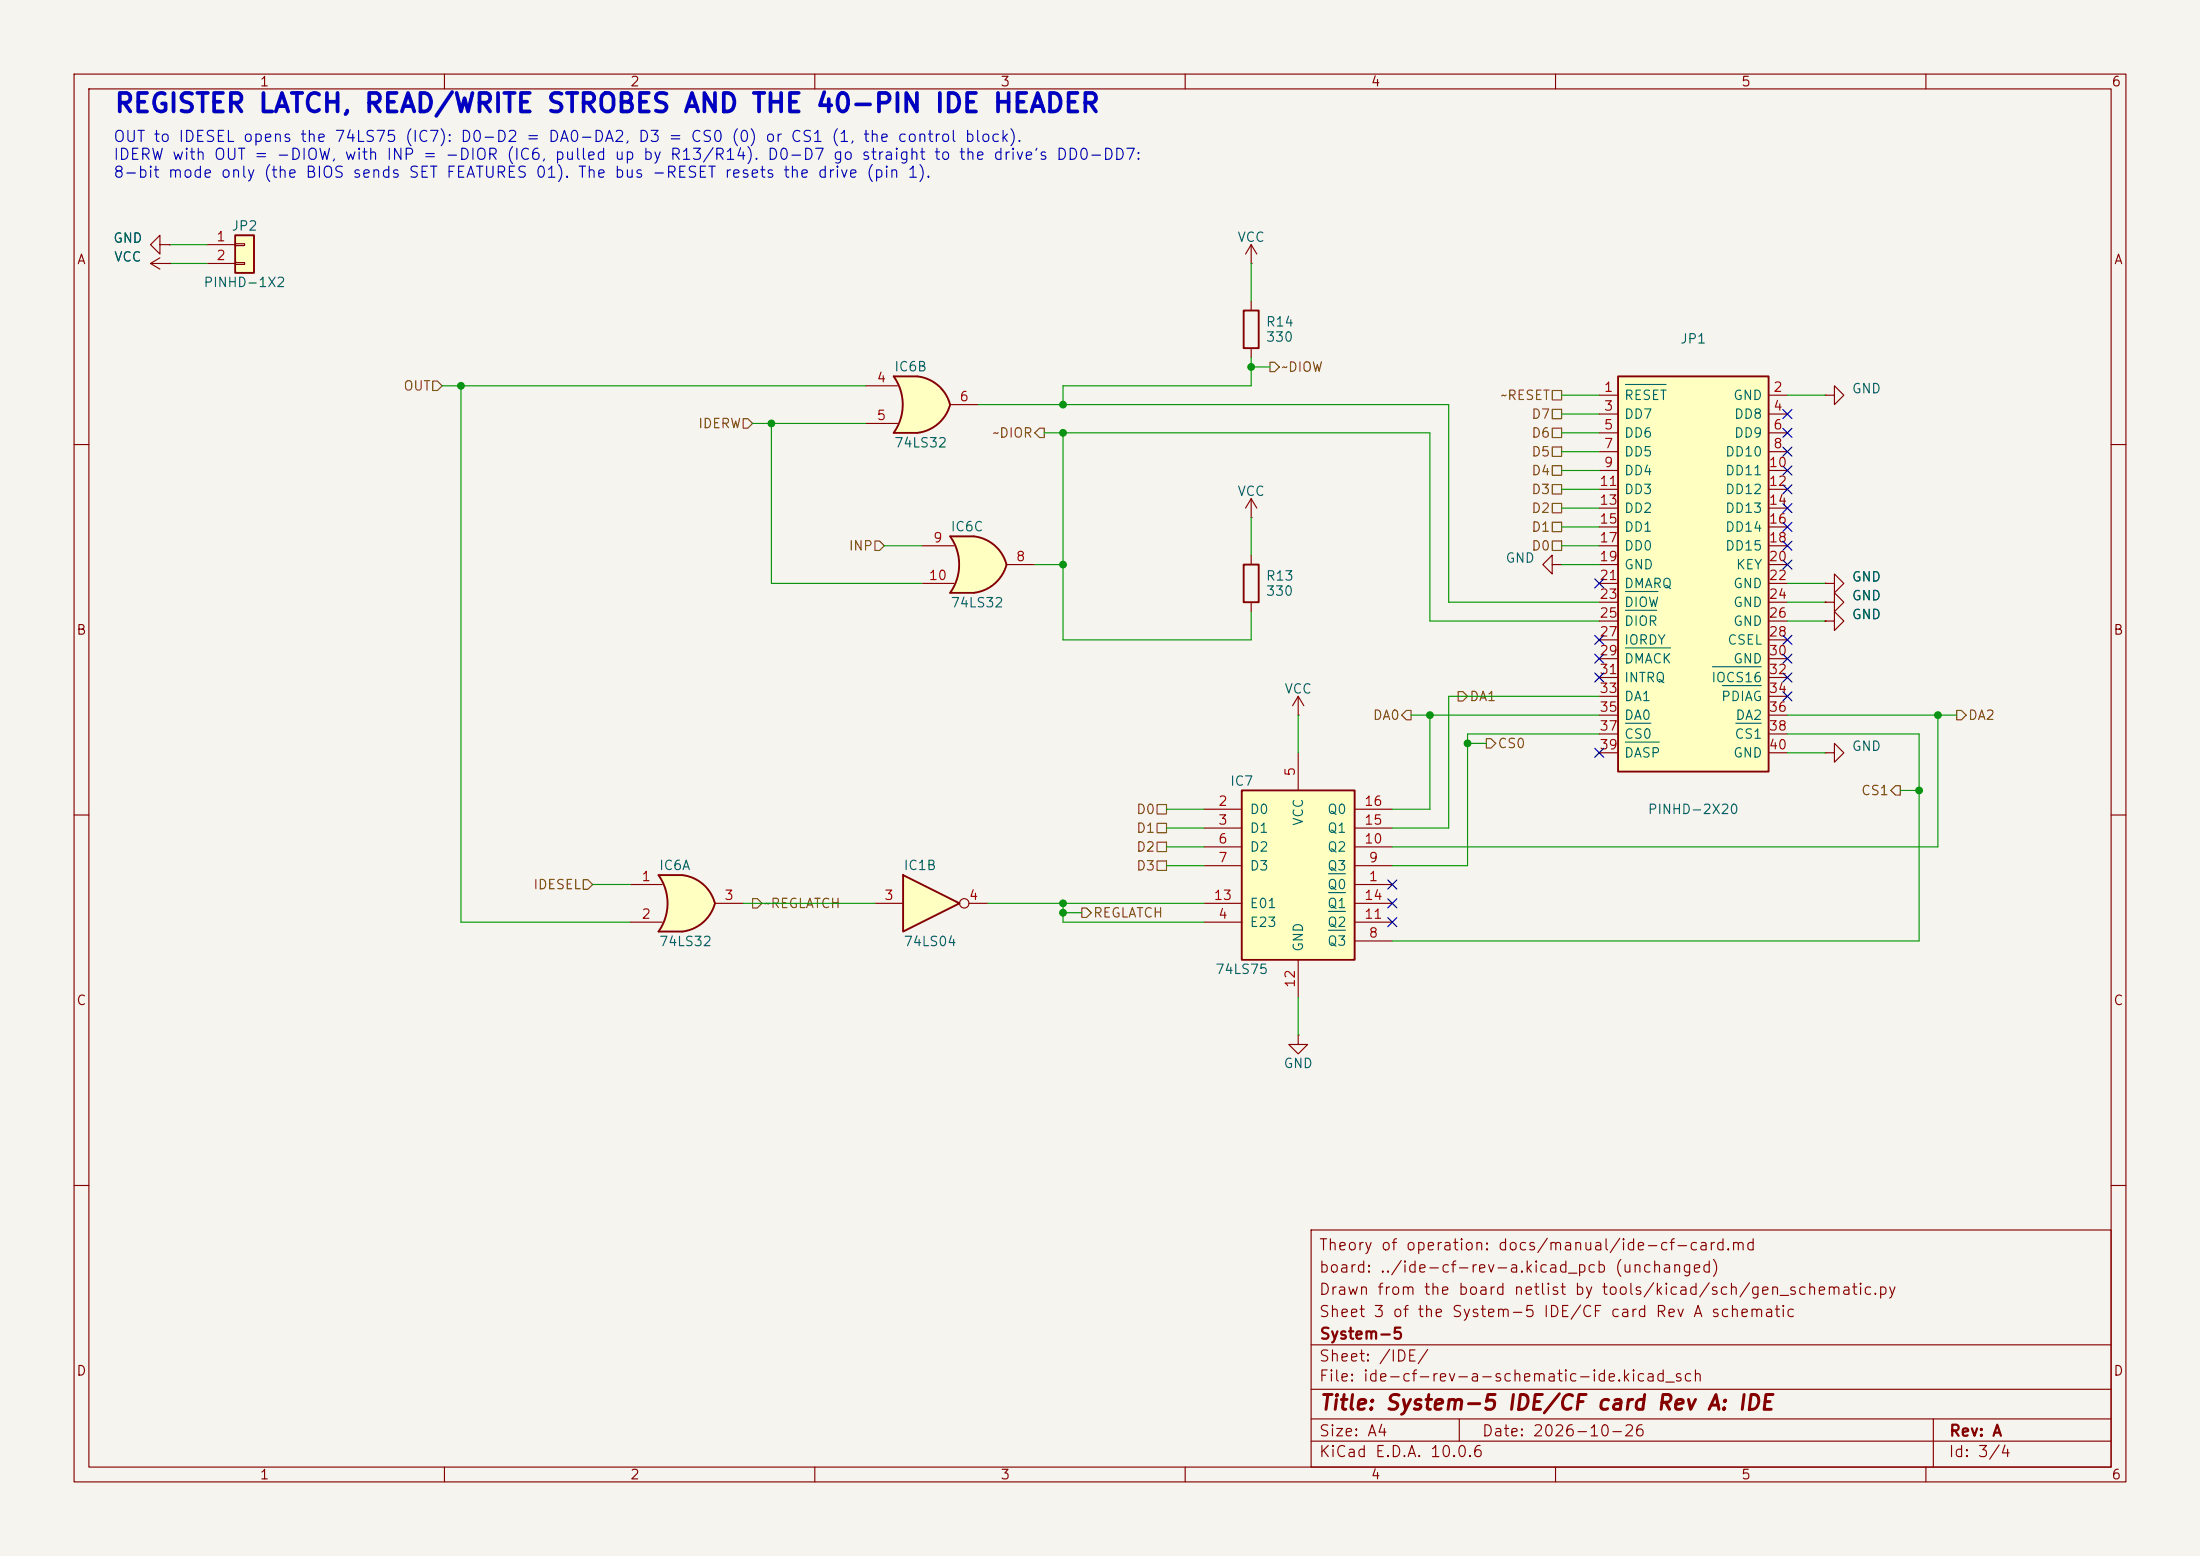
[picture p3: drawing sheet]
<svg xmlns="http://www.w3.org/2000/svg" width="297mm" height="210mm" viewBox="0 0 297 210" stroke-linecap="round" stroke-linejoin="round" font-family="sans-serif">
<path d="M0 0h297v210h-297z" fill="#f5f4ef" stroke="#f5f4ef" stroke-width=".14"/>
<g fill="none" stroke="#840000" stroke-width=".15">
<path d="M10 10h277v190h-277zM12 12h273v186h-273zM60 10v2M110 10v2M160 10v2M210 10v2M260 10v2M10 60h2M285 60h2M10 110h2M285 110h2M10 160h2"/>
<path d="M177 166h108v32h-108zM285 160h2M60 198v2M110 198v2M160 198v2M177 194.5h108M177 191.5h108M177 187.5h108M177 181.5h108M197 191.5v3M210 198v2M260 198v2"/>
<path d="M261 191.5v6.5"/>
</g>
<path d="M167.6 106.7h15.3v22.8h-15.3z" fill="#ffffc2"/>
<path d="M167.6 106.7h15.3v22.8h-15.3z" fill="none" stroke="#840000" stroke-width=".25"/>
<g fill="none" stroke="#840000" stroke-width=".15">
<path d="M162.6 109.2h5M162.6 111.8h5M162.6 114.3h5M162.6 116.8h5M175.3 101.6v5.1M182.9 119.4h5.1M182.9 109.2h5.1M182.9 111.8h5.1M182.9 114.3h5.1M182.9 116.8h5.1M162.6 124.5h5M162.6 121.9h5"/>
<path d="M175.3 129.5v5.1M182.9 124.5h5.1M182.9 127h5.1M182.9 121.9h5.1"/>
</g>
<path d="M179.4 117.9h2.2M179.4 125.6h2.2M179.4 123h2.2M179.4 120.5h2.2" fill="none" stroke="#006464" stroke-width=".15"/>
<path d="M218.4 50.8h20.4v53.3h-20.4z" fill="#ffffc2"/>
<path d="M218.4 50.8h20.4v53.3h-20.4z" fill="none" stroke="#840000" stroke-width=".25"/>
<g fill="none" stroke="#840000" stroke-width=".15">
<path d="M215.9 53.3h2.5M215.9 55.9h2.5M215.9 58.4h2.5M238.8 53.3h2.5M238.8 55.9h2.5M238.8 58.4h2.5M246.4 53.3h1.2v-1.2l1.3 1.2-1.3 1.3v-1.3M246.4 53.3h.1M215.9 61h2.5M215.9 63.5h2.5M215.9 66h2.5M215.9 68.6h2.5"/>
<path d="M215.9 71.1h2.5M215.9 73.7h2.5M215.9 76.2h2.5M215.9 78.7h2.5M238.8 61h2.5M238.8 63.5h2.5M238.8 66h2.5M238.8 68.6h2.5M238.8 71.1h2.5M238.8 73.7h2.5M238.8 76.2h2.5M238.8 78.7h2.5"/>
<path d="M246.4 78.7h1.2v-1.2l1.3 1.2-1.3 1.3v-1.3M246.4 78.7h.1M215.9 81.3h2.5M215.9 83.8h2.5M215.9 86.4h2.5M215.9 88.9h2.5M215.9 91.4h2.5M215.9 94h2.5M215.9 96.5h2.5M215.9 99.1h2.5M238.8 81.3h2.5M238.8 83.8h2.5"/>
<path d="M238.8 86.4h2.5M238.8 88.9h2.5M238.8 91.4h2.5M238.8 94h2.5M238.8 96.5h2.5M238.8 99.1h2.5M215.9 101.6h2.5M238.8 101.6h2.5"/>
</g>
<path d="M219.4 51.9h5.5M219.4 79.8h4.4M219.4 82.4h4.3M219.4 87.5h6.1M219.4 97.6h3.5M231.2 90h6.6M232.5 92.5h5.3M234.3 97.6h3.5M219.4 100.2h4.6" fill="none" stroke="#006464" stroke-width=".15"/>
<path d="M88.9 118.1h3.2M88.9 125.7h3.2" fill="none" stroke="#ffffc2" stroke-width=".14"/>
<g fill="#ffffc2" stroke="#ffffc2" stroke-width=".14">
<path d="M91.5 120.6l5 1.3a5.2 5.2 0 0 1-4.4 3.8z"/>
<path d="M92.1 118.1a5.1 5.1 0 0 1 4.4 3.8l-5 1.3z"/>
</g>
<path d="M88.9 118.1h3.2v7.6h-3.2a6.7 6.7 0 0 0 0-7.6z" fill="#ffffc2"/>
<path d="M92.1 118.1h-3.2a6.6 6.6 0 0 1 0 7.6h3.2M92.1 118.1a5.2 5.2 0 0 1 4.4 3.8 5.2 5.2 0 0 1-4.4 3.8" fill="none" stroke="#840000" stroke-width=".25"/>
<path d="M85.1 119.4h4.3M85.1 124.5h4.3M96.5 121.9h3.8" fill="none" stroke="#840000" stroke-width=".15"/>
<path d="M121.9 118.1l7.6 3.8-7.6 3.8z" fill="#ffffc2"/>
<path d="M121.9 118.1l7.6 3.8-7.6 3.8z" fill="none" stroke="#840000" stroke-width=".25"/>
<g fill="none" stroke="#840000" stroke-width=".15">
<path d="M168.9 69.9h.1M168.9 67.3l-.8 1.3M168.9 67.3l.8 1.3M168.9 67.3v2.6M118.1 121.9h3.8M130.8 121.9h2.5"/>
<circle cx="130.2" cy="121.9" r=".63"/>
</g>
<path d="M31.7 31.8h2.6v5h-2.6z" fill="#ffffc2"/>
<path d="M31.7 31.8h2.6v5h-2.6zM167.9 41.9h2v5.1h-2zM167.9 76.2h2v5.1h-2z" fill="none" stroke="#840000" stroke-width=".25"/>
<g fill="none" stroke="#840000" stroke-width=".15">
<path d="M20.3 35.6h2.6M20.3 35.6l1.3 .7M21.6 33v-1.2l-1.3 1.2 1.3 1.3v-1.3h1.3M21.6 34.8l-1.3 .8M22.9 35.6h.1M22.9 33h.1M27.9 33h3.8M27.9 35.6h3.8M31.7 32.9h1.3v.2h-1.3zM31.7 35.4h1.3v.3h-1.3zM168.9 35.6h.1M168.9 33l-.8 1.3"/>
<path d="M168.9 33l.8 1.3M168.9 33v2.6M168.9 40.6v1.3M168.9 47v1.3M168.9 74.9v1.3M209.5 76.2v-1.3l-1.2 1.3 1.2 1.3v-1.3h1.3M210.8 76.2h.1M168.9 81.3v1.3M175.3 96.5h.1M175.3 94l-.8 1.3M175.3 94l.7 1.3M175.3 94v2.5"/>
<path d="M246.4 81.3h1.2v-1.3l1.3 1.3-1.3 1.3v-1.3M246.4 81.3h.1M246.4 83.8h1.2v-1.2l1.3 1.2-1.3 1.3v-1.3M246.4 83.8h.1M246.4 101.6h1.2v-1.3l1.3 1.3-1.3 1.3v-1.3M246.4 101.6h.1"/>
</g>
<path d="M128.3 72.4h3.1M128.3 80h3.1" fill="none" stroke="#ffffc2" stroke-width=".14"/>
<g fill="#ffffc2" stroke="#ffffc2" stroke-width=".14">
<path d="M130.9 74.8l5 1.4a5.2 5.2 0 0 1-4.4 3.8z"/>
<path d="M131.5 72.4a5.1 5.1 0 0 1 4.4 3.8l-5 1.3z"/>
</g>
<path d="M128.3 72.4h3.1v7.6h-3.1a6.7 6.7 0 0 0 0-7.6z" fill="#ffffc2"/>
<path d="M128.3 72.4h3.1a5.1 5.1 0 0 1 4.5 3.8 5.2 5.2 0 0 1-4.4 3.8h-3.2a6.6 6.6 0 0 0 0-7.6z" fill="none" stroke="#840000" stroke-width=".25"/>
<path d="M124.5 73.7h4.3M124.5 78.7h4.3M135.9 76.2h3.8" fill="none" stroke="#840000" stroke-width=".15"/>
<path d="M120.6 50.8h3.2M120.6 58.4h3.2" fill="none" stroke="#ffffc2" stroke-width=".14"/>
<g fill="#ffffc2" stroke="#ffffc2" stroke-width=".14">
<path d="M123.2 53.3l5.1 1.3a5.2 5.2 0 0 1-4.4 3.8z"/>
<path d="M123.9 50.8a5.1 5.1 0 0 1 4.4 3.8l-5 1.3z"/>
</g>
<path d="M120.6 50.8h3.2v7.6h-3.2a6.7 6.7 0 0 0 0-7.6z" fill="#ffffc2"/>
<path d="M123.8 50.8h-3.2a6.6 6.6 0 0 1 0 7.6h3.2M123.9 50.8a5.1 5.1 0 0 1 4.4 3.8M128.3 54.6a5.2 5.2 0 0 1-4.4 3.8" fill="none" stroke="#840000" stroke-width=".25"/>
<path d="M22.9 35.6h.1M22.9 33h.1M116.8 52.1h4.4M116.8 57.2h4.4M128.3 54.6h3.8M246.4 78.7h.1M246.4 81.3h.1M246.4 83.8h.1M175.3 139.7v1.3h1.2l-1.2 1.2-1.3-1.2h1.3M175.3 139.7h.1" fill="none" stroke="#840000" stroke-width=".15"/>
<g fill="none" stroke="#725600" stroke-width=".15">
<path d="M58.4 51.4h.7l.6 .7-.6 .6h-.7zM100.3 56.5h.7l.6 .7-.6 .6h-.7zM140.3 57.8h.7v1.3h-.7l-.6-.7zM171.4 48.9h.7l.6 .6-.6 .7h-.7zM209.5 52.7h1.3v1.3h-1.3zM209.5 55.2h1.3v1.3h-1.3zM209.5 57.8h1.3v1.3h-1.3zM118.1 73h.6l.7 .7-.7 .6h-.6zM209.5 70.5h1.3v1.3h-1.3zM209.5 73h1.3v1.3h-1.3zM209.5 60.3h1.3v1.3h-1.3zM209.5 62.9h1.3v1.2h-1.3z"/>
<path d="M209.5 65.4h1.3v1.3h-1.3zM209.5 67.9h1.3v1.3h-1.3zM189.9 95.9h.6v1.3h-.6l-.7-.7zM196.8 93.3h.7l.6 .7-.6 .6h-.7zM200.7 99.7h.6l.6 .6-.6 .7h-.6zM264.2 95.9h.6l.6 .6-.6 .7h-.6zM78.7 118.7h.7l.6 .7-.6 .6h-.7zM156.2 108.6h1.3v1.3h-1.3zM156.2 116.2h1.3v1.3h-1.3zM156.2 113.7h1.3v1.2h-1.3zM156.2 111.1h1.3v1.3h-1.3zM255.9 106h.6v1.3h-.6l-.6-.6z"/>
<path d="M101.6 121.3h.6l.7 .6-.7 .7h-.6zM146 122.6h.7l.6 .6-.6 .6h-.7z"/>
</g>
<g fill="none" stroke="#009600" stroke-width=".15">
<path d="M22.9 33h5M22.9 35.6h5M168.9 35.6v5M59.7 52.1h57.1M62.2 52.1v72.4h22.9M101.6 57.2h15.2M104.1 57.2v21.5h20.4M132.1 54.6h63.5v26.7h20.3M141 58.4h52v25.4h22.9M143.5 58.4v28h25.4v-3.8M168.9 48.3v3.8h-25.4v2.5M168.9 49.5h2.5"/>
<path d="M210.8 53.3h5.1M210.8 58.4h5.1M210.8 55.9h5.1M241.3 53.3h5.1M119.4 73.7h5.1M139.7 76.2h3.8M168.9 69.9v5M210.8 73.7h5.1M210.8 71.1h5.1M210.8 68.6h5.1M210.8 66h5.1M210.8 63.5h5.1"/>
<path d="M210.8 76.2h5.1M210.8 61h5.1M241.3 78.7h5.1M175.3 96.5v5.1M190.5 96.5h25.4M193 96.5v12.7h-5M215.9 99.1h-17.8v17.7h-10.1M215.9 94h-20.3v17.8h-7.6M241.3 99.1h17.8v27.9h-71.1M241.3 96.5h22.9M241.3 83.8h5.1M241.3 81.3h5.1"/>
<path d="M261.6 96.5v17.8h-73.6M80 119.4h5.1M157.5 109.2h5.1M157.5 111.8h5.1M157.5 114.3h5.1M157.5 116.8h5.1M198.1 100.3h2.6M241.3 101.6h5.1M256.5 106.7h2.6M100.3 121.9h17.8M133.3 121.9h29.3M143.5 121.9v2.6h19.1"/>
<path d="M143.5 123.2h2.5M175.3 134.6v5.1"/>
</g>
<g fill="none" stroke="#000084" stroke-width=".15">
<path d="M240.7 57.8l1.2 1.2M240.7 55.3l1.2 1.2M241.9 57.8l-1.2 1.2M241.9 55.3l-1.2 1.2M215.3 78.1l1.2 1.2M216.5 78.1l-1.2 1.2M240.7 65.4l1.2 1.2M240.7 60.4l1.2 1.2M240.7 75.6l1.2 1.2M240.7 62.9l1.2 1.2M240.7 73.1l1.2 1.2M240.7 68l1.2 1.2"/>
<path d="M240.7 70.5l1.2 1.2M241.9 68l-1.2 1.2M241.9 70.5l-1.2 1.2M241.9 65.4l-1.2 1.2M241.9 60.4l-1.2 1.2M241.9 75.6l-1.2 1.2M241.9 62.9l-1.2 1.2M241.9 73.1l-1.2 1.2M215.3 85.8l1.2 1.2M215.3 88.3l1.2 1.2M215.3 90.8l1.2 1.2M216.5 90.8l-1.2 1.2"/>
<path d="M216.5 85.8l-1.2 1.2M216.5 88.3l-1.2 1.2M240.7 85.8l1.2 1.2M240.7 88.3l1.2 1.2M240.7 90.8l1.2 1.2M240.7 93.4l1.2 1.2M241.9 85.8l-1.2 1.2M241.9 88.3l-1.2 1.2M241.9 90.8l-1.2 1.2M241.9 93.4l-1.2 1.2M187.4 118.8l1.2 1.2M188.6 118.8l-1.2 1.2"/>
<path d="M215.3 101l1.2 1.2M216.5 101l-1.2 1.2M187.4 121.3l1.2 1.2M187.4 123.9l1.2 1.2M188.6 121.3l-1.2 1.2M188.6 123.9l-1.2 1.2"/>
</g>
<g fill="#009600" stroke="#009600" stroke-width=".14">
<circle cx="104.1" cy="57.2" r=".46"/>
<circle cx="143.5" cy="54.6" r=".46"/>
<circle cx="143.5" cy="58.4" r=".46"/>
<circle cx="62.2" cy="52.1" r=".46"/>
<circle cx="198.1" cy="100.3" r=".46"/>
<circle cx="143.5" cy="123.2" r=".46"/>
<circle cx="143.5" cy="121.9" r=".46"/>
<circle cx="143.5" cy="76.2" r=".46"/>
<circle cx="193" cy="96.5" r=".46"/>
<circle cx="168.9" cy="49.5" r=".46"/>
<circle cx="259.1" cy="106.7" r=".46"/>
<circle cx="261.6" cy="96.5" r=".46"/>
</g>
<text font-size="2.5" fill="#0000c2" x="15.3" y="15.8">REGISTER LATCH, READ/WRITE STROBES AND THE 40-PIN IDE HEADER</text>
<text font-size="2" fill="#840000" x="178" y="190.8">Title: System-5 IDE/CF card Rev A: IDE</text>
<g font-size="1.5" fill="#0000c2">
<text x="15.2" y="19.5">OUT to IDESEL opens the 74LS75 (IC7): D0-D2 = DA0-DA2, D3 = CS0 (0) or CS1 (1, the control block).</text>
<text x="15.2" y="22">IDERW with OUT = -DIOW, with INP = -DIOR (IC6, pulled up by R13/R14). D0-D7 go straight to the drive's DD0-DD7:</text>
<text x="15.2" y="24.4">8-bit mode only (the BIOS sends SET FEATURES 01). The bus -RESET resets the drive (pin 1).</text>
</g>
<g font-size="1.5" fill="#840000">
<text x="178" y="172.1">board: ../ide-cf-rev-a.kicad_pcb (unchanged)</text>
<text x="178" y="169.1">Theory of operation: docs/manual/ide-cf-card.md</text>
<text x="178" y="178.1">Sheet 3 of the System-5 IDE/CF card Rev A schematic</text>
<text x="178" y="175.1">Drawn from the board netlist by tools/kicad/sch/gen_schematic.py</text>
<text x="178" y="184.1">Sheet: /IDE/</text>
<text x="178" y="181.1">System-5</text>
<text x="178" y="186.8">File: ide-cf-rev-a-schematic-ide.kicad_sch</text>
<text x="178" y="197">KiCad E.D.A. 10.0.6</text>
<text x="178" y="194.2">Size: A4</text>
<text x="200" y="194.2">Date: 2026-10-26</text>
<text x="263" y="197">Id: 3/4</text>
<text x="263" y="194.2">Rev: A</text>
</g>
<g font-size="1.3" fill="#840000">
<text x="35" y="12">1</text>
<text x="85" y="12">2</text>
<text x="135" y="12">3</text>
<text x="185" y="12">4</text>
<text x="235" y="12">5</text>
<text x="285" y="12">6</text>
<text x="10.3" y="36">A</text>
<text x="285.3" y="36">A</text>
<text x="10.2" y="86">B</text>
<text x="285.2" y="86">B</text>
<text x="10.2" y="136">C</text>
<text x="285.2" y="136">C</text>
<text x="10.2" y="186">D</text>
<text x="285.2" y="186">D</text>
<text x="35" y="200">1</text>
<text x="85" y="200">2</text>
<text x="135" y="200">3</text>
<text x="185" y="200">4</text>
<text x="235" y="200">5</text>
<text x="285" y="200">6</text>
</g>
<g font-size="1.3" fill="#006464">
<text x="15.2" y="33.1">GND</text>
<text x="15.3" y="35.6">VCC</text>
<text x="31.2" y="31.4">JP2</text>
<text x="167" y="33">VCC</text>
<text x="27.4" y="39.1">PINHD-1X2</text>
<text x="170.8" y="44.4">R14</text>
<text x="170.8" y="46.4">330</text>
<text x="226.7" y="46.7">JP1</text>
<text x="120.6" y="50.4">IC6B</text>
<text x="249.9" y="53.4">GND</text>
<text x="219.2" y="54.3">RESET</text>
<text x="219.2" y="56.8">DD7</text>
<text x="219.2" y="59.4">DD6</text>
<text x="233.9" y="54.3">GND</text>
<text x="234" y="56.8">DD8</text>
<text x="234" y="59.4">DD9</text>
<text x="120.6" y="60.7">74LS32</text>
<text x="219.2" y="61.9">DD5</text>
<text x="219.2" y="64.5">DD4</text>
<text x="232.8" y="61.9">DD10</text>
<text x="232.8" y="64.5">DD11</text>
<text x="167" y="67.3">VCC</text>
<text x="219.2" y="67">DD3</text>
<text x="219.2" y="69.5">DD2</text>
<text x="232.8" y="67">DD12</text>
<text x="232.8" y="69.5">DD13</text>
<text x="128.3" y="72">IC6C</text>
<text x="203.2" y="76.3">GND</text>
<text x="219.2" y="72.1">DD1</text>
<text x="219.2" y="74.6">DD0</text>
<text x="219.2" y="77.2">GND</text>
<text x="232.8" y="72.1">DD14</text>
<text x="232.8" y="74.6">DD15</text>
<text x="234.3" y="77.2">KEY</text>
<text x="128.3" y="82.3">74LS32</text>
<text x="170.8" y="78.7">R13</text>
<text x="170.8" y="80.7">330</text>
<text x="219.2" y="79.7">DMARQ</text>
<text x="219.2" y="82.2">DIOW</text>
<text x="233.9" y="79.7">GND</text>
<text x="233.9" y="82.2">GND</text>
<text x="249.9" y="78.8">GND</text>
<text x="249.9" y="81.3">GND</text>
<text x="249.9" y="83.9">GND</text>
<text x="219.2" y="84.8">DIOR</text>
<text x="219.2" y="87.3">IORDY</text>
<text x="219.2" y="89.9">DMACK</text>
<text x="233.1" y="87.3">CSEL</text>
<text x="233.9" y="84.8">GND</text>
<text x="233.9" y="89.9">GND</text>
<text x="173.3" y="93.9">VCC</text>
<text x="219.2" y="92.4">INTRQ</text>
<text x="219.2" y="94.9">DA1</text>
<text x="230.9" y="92.4">IOCS16</text>
<text x="232.3" y="94.9">PDIAG</text>
<text x="219.2" y="97.5">DA0</text>
<text x="219.2" y="100">CS0</text>
<text x="234.1" y="100">CS1</text>
<text x="234.2" y="97.5">DA2</text>
<text x="249.9" y="101.7">GND</text>
<text x="166" y="106.4">IC7</text>
<text x="219.2" y="102.6">DASP</text>
<text x="233.9" y="102.6">GND</text>
<text x="168.6" y="110.2">D0</text>
<text x="168.6" y="112.7">D1</text>
<text x="176.2" y="111.6" transform="rotate(-90 176.2 111.6)">VCC</text>
<text x="179.1" y="112.7">Q1</text>
<text x="179.1" y="110.2">Q0</text>
<text x="222.4" y="110.2">PINHD-2X20</text>
<text x="88.9" y="117.7">IC6A</text>
<text x="121.9" y="117.7">IC1B</text>
<text x="168.6" y="115.3">D2</text>
<text x="168.6" y="117.8">D3</text>
<text x="179.1" y="117.8">Q3</text>
<text x="179.1" y="115.3">Q2</text>
<text x="168.6" y="125.4">E23</text>
<text x="168.6" y="122.9">E01</text>
<text x="179.1" y="120.3">Q0</text>
<text x="179.1" y="125.4">Q2</text>
<text x="179.1" y="122.9">Q1</text>
<text x="88.9" y="128">74LS32</text>
<text x="121.9" y="128">74LS04</text>
<text x="164" y="131.8">74LS75</text>
<text x="176.2" y="128.6" transform="rotate(-90 176.2 128.6)">GND</text>
<text x="179.1" y="128">Q3</text>
<text x="173.2" y="144.5">GND</text>
</g>
<g font-size="1.3" fill="#a90000">
<text x="29.1" y="32.9">1</text>
<text x="29.1" y="35.4">2</text>
<text x="118.3" y="51.9">4</text>
<text x="216.4" y="53.2">1</text>
<text x="239.3" y="53.2">2</text>
<text x="118.3" y="57">5</text>
<text x="129.4" y="54.5">6</text>
<text x="216.4" y="55.7">3</text>
<text x="216.4" y="58.3">5</text>
<text x="239.3" y="55.7">4</text>
<text x="239.3" y="58.3">6</text>
<text x="215.8" y="65.9">11</text>
<text x="216.4" y="60.8">7</text>
<text x="216.4" y="63.4">9</text>
<text x="238.7" y="63.4">10</text>
<text x="238.7" y="65.9">12</text>
<text x="239.3" y="60.8">8</text>
<text x="215.8" y="68.4">13</text>
<text x="215.8" y="71">15</text>
<text x="238.7" y="68.4">14</text>
<text x="238.7" y="71">16</text>
<text x="125.9" y="73.5">9</text>
<text x="137.1" y="76.1">8</text>
<text x="215.8" y="73.5">17</text>
<text x="215.8" y="76.1">19</text>
<text x="238.7" y="73.5">18</text>
<text x="238.7" y="76.1">20</text>
<text x="125.3" y="78.6">10</text>
<text x="215.8" y="78.6">21</text>
<text x="215.8" y="81.1">23</text>
<text x="215.8" y="83.7">25</text>
<text x="238.7" y="78.6">22</text>
<text x="238.7" y="81.1">24</text>
<text x="238.7" y="83.7">26</text>
<text x="215.8" y="86.2">27</text>
<text x="215.8" y="88.8">29</text>
<text x="238.7" y="86.2">28</text>
<text x="238.7" y="88.8">30</text>
<text x="215.8" y="91.3">31</text>
<text x="215.8" y="93.8">33</text>
<text x="238.7" y="91.3">32</text>
<text x="238.7" y="93.8">34</text>
<text x="215.8" y="96.4">35</text>
<text x="215.8" y="98.9">37</text>
<text x="215.8" y="101.5">39</text>
<text x="238.7" y="96.4">36</text>
<text x="238.7" y="98.9">38</text>
<text x="238.7" y="101.5">40</text>
<text x="175.1" y="104.9" transform="rotate(-90 175.1 104.9)">5</text>
<text x="164.4" y="109.1">2</text>
<text x="164.4" y="111.6">3</text>
<text x="184.1" y="111.6">15</text>
<text x="184.1" y="109.1">16</text>
<text x="86.5" y="119.2">1</text>
<text x="164.4" y="114.2">6</text>
<text x="164.4" y="116.7">7</text>
<text x="184.1" y="114.2">10</text>
<text x="184.7" y="119.2">1</text>
<text x="184.7" y="116.7">9</text>
<text x="86.5" y="124.3">2</text>
<text x="97.7" y="121.8">3</text>
<text x="119.3" y="121.8">3</text>
<text x="130.7" y="121.8">4</text>
<text x="163.8" y="121.8">13</text>
<text x="164.4" y="124.3">4</text>
<text x="184.1" y="124.3">11</text>
<text x="184.1" y="121.8">14</text>
<text x="184.7" y="126.9">8</text>
<text x="175.1" y="133.4" transform="rotate(-90 175.1 133.4)">12</text>
</g>
<g font-size="1.3" fill="#725600">
<text x="54.4" y="53">OUT</text>
<text x="172.9" y="50.5">~DIOW</text>
<text x="94.2" y="58.1">IDERW</text>
<text x="133.9" y="59.4">~DIOR</text>
<text x="202.5" y="54.3">~RESET</text>
<text x="206.7" y="56.8">D7</text>
<text x="206.7" y="59.4">D6</text>
<text x="206.7" y="61.9">D5</text>
<text x="206.7" y="64.5">D4</text>
<text x="206.7" y="67">D3</text>
<text x="206.7" y="69.5">D2</text>
<text x="114.5" y="74.6">INP</text>
<text x="206.7" y="72.1">D1</text>
<text x="206.7" y="74.6">D0</text>
<text x="198.3" y="94.9">DA1</text>
<text x="185.2" y="97.5">DA0</text>
<text x="202.1" y="101.3">CS0</text>
<text x="265.6" y="97.5">DA2</text>
<text x="251.2" y="107.6">CS1</text>
<text x="153.3" y="110.2">D0</text>
<text x="153.3" y="112.7">D1</text>
<text x="153.3" y="117.8">D3</text>
<text x="153.3" y="115.3">D2</text>
<text x="71.9" y="120.3">IDESEL</text>
<text x="103" y="122.9">~REGLATCH</text>
<text x="147.5" y="124.2">REGLATCH</text>
</g>
</svg>
